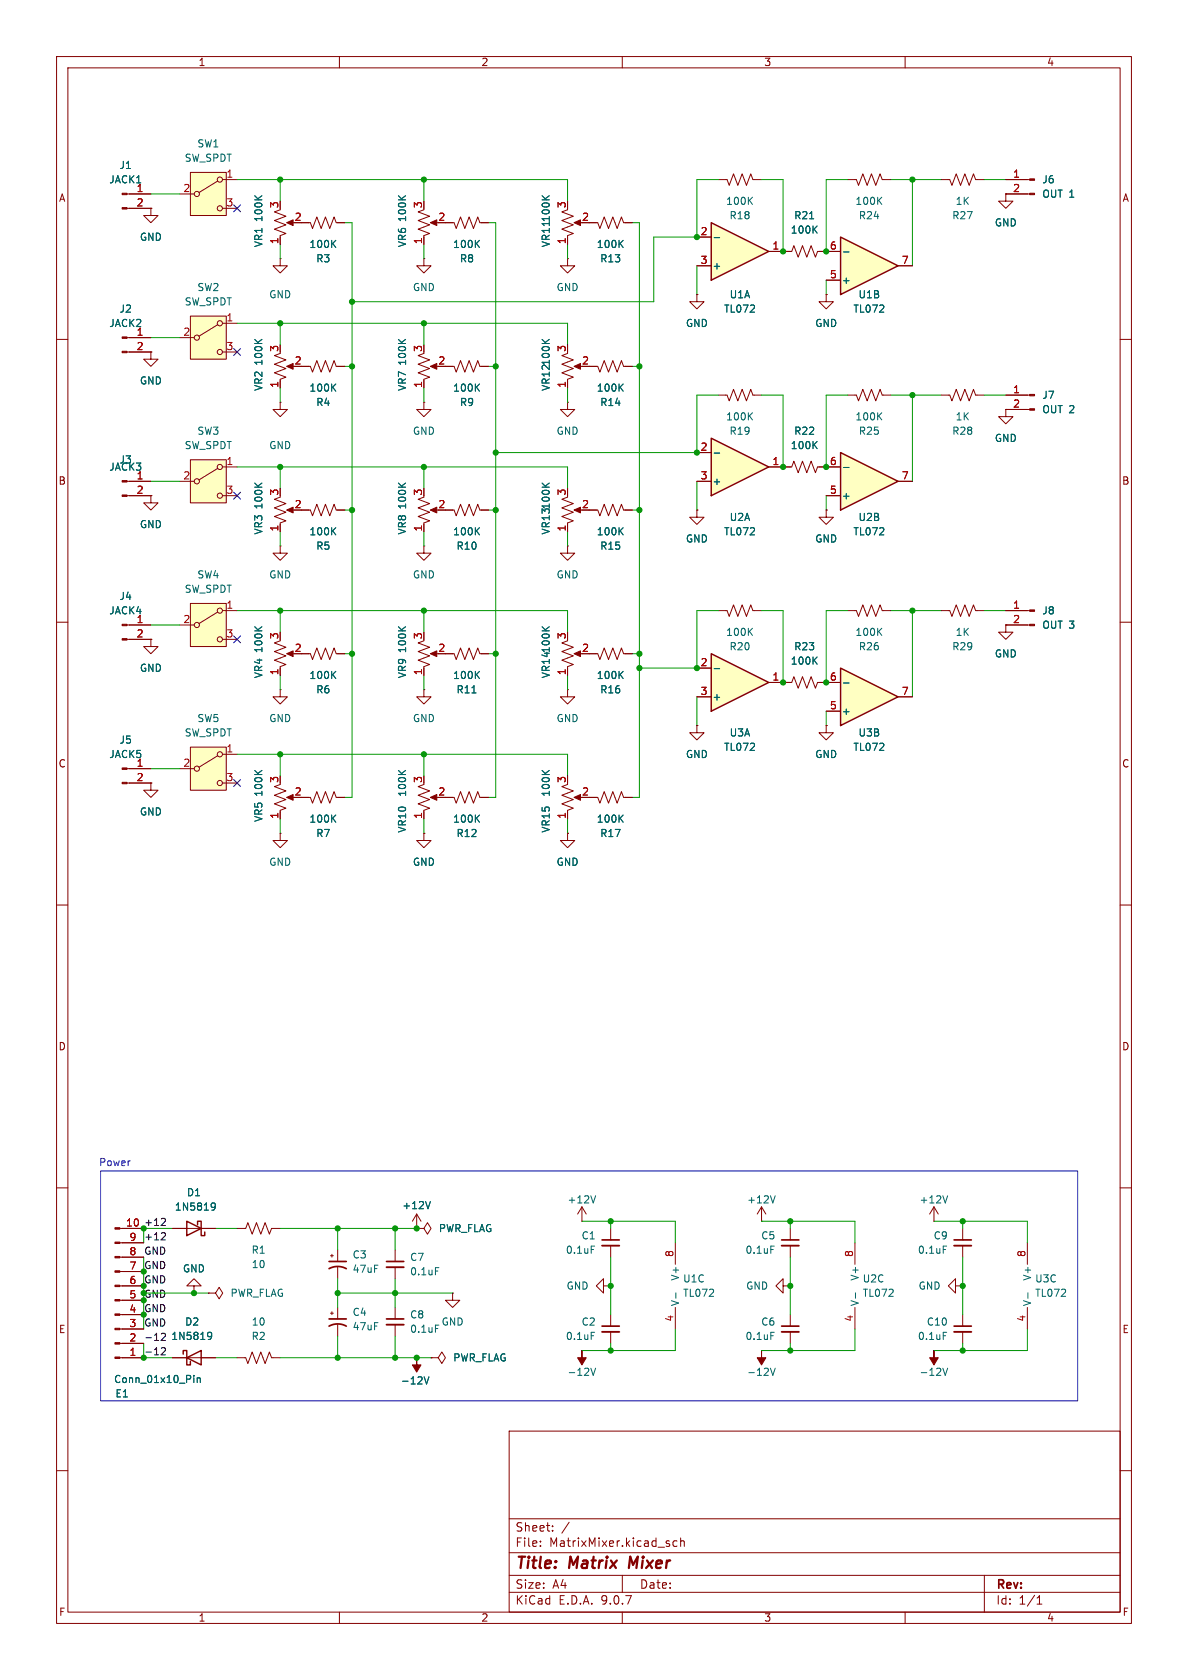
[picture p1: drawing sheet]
<svg xmlns="http://www.w3.org/2000/svg" width="210mm" height="297mm" viewBox="0 0 210 297" stroke-linecap="round" stroke-linejoin="round" font-family="sans-serif">
<g fill="none" stroke="#840000" stroke-width=".18">
<path d="M10 10h190v277h-190zM12 12h186v273h-186zM60 10v2M110 10v2M160 10v2M74.9 37.1l-1 .4 2 .7-2 .8 2 .8-2 .7 2 .8-1 .4v1.5M76.5 39.4h1M78.7 39.4h1.6l.3 1 .8-2 .8 2 .7-2 .8 2 .8-2 .3 1h1.6M100.3 37.1l-1 .4 2 .7-2 .8 2 .8-2 .7 2 .8-1 .4v1.5M101.9 39.4h1M104.1 39.4h1.6l.3 1 .8-2 .8 2 .7-2 .8 2 .8-2 .3 1h1.6M74.9 45.7v1.3h1.3l-1.3 1.3-1.2-1.3h1.2"/>
<path d="M74.9 45.7h.1M100.3 45.7v1.3h1.3l-1.3 1.3-1.2-1.3h1.2M100.3 45.7h.1M138.4 44.5h1.6l.3-1.1 .8 2.1 .8-2.1 .7 2.1 .8-2.1 .7 2.1 .4-1h1.5M10 60h2M100.3 62.5l-1 .4 2 .7-2 .8 2 .8-2 .7 2 .8-1 .4v1.5M100.3 71.1v1.3h1.3l-1.3 1.3-1.2-1.3h1.2M100.3 71.1h.1M101.9 64.8h1M104.1 64.8h1.6l.3 1 .8-2 .8 2 .7-2 .8 2 .8-2 .3 1h1.6M198 60h2M100.3 87.9l-1 .4 2 .7-2 .8 2 .8-2 .7 2 .8-1 .4v1.5"/>
<path d="M101.9 90.2h1M104.1 90.2h1.6l.3 1 .8-2 .8 2 .7-2 .8 2 .8-2 .3 1h1.6M10 110h2M100.3 113.3l-1 .4 2 .7-2 .8 2 .8-2 .7 2 .8-1 .4v1.5M101.9 115.6h1M198 110h2M22.5 135.9h4.2M22.5 138.4h4.2M26.7 138.4v1.3h1.2l-1.2 1.3-1.3-1.3h1.3M26.7 138.4h.1M49.5 138.7l-1 .4 2 .7-2 .8 2 .8-2 .7 2 .8-1 .4v1.5M100.3 121.9v1.3h1.3l-1.3 1.3-1.2-1.3h1.2"/>
<path d="M100.3 121.9h.1M10 160h2M49.5 147.3v1.3h1.3l-1.3 1.3-1.2-1.3h1.2M49.5 147.3h.1M51.1 141h1M53.3 141h1.6l.3 1 .8-2 .8 2 .7-2 .8 2 .8-2 .3 1h1.6M74.9 147.3v1.3h1.3l-1.3 1.3-1.2-1.3h1.2M74.9 147.3h.1M198 160h2M10 210h2M21.2 217.2h4.2M21.2 219.7h4.2"/>
<path d="M30.5 217.2h7.6M41.9 217.2h1.5l.4-1 .8 2 .7-2 .8 2 .8-2 .7 2 .4-1h1.5M73.7 217.2h1.2l.7 1 .6-1-.6-1-.7 1M73.7 217.2h.1M73.7 214.6l.7 1.3M73.7 214.6l-.8 1.3M73.7 214.6v2.6M102.9 215.9h.1M102.9 213.4l-.8 1.2M102.9 213.4l.7 1.2M102.9 213.4v2.5M107.9 217.2v2"/>
<path d="M134.6 215.9h.1M134.6 213.4l-.7 1.2M134.6 213.4l.8 1.2M134.6 213.4v2.5M165.1 215.9h.1M165.1 213.4l-.8 1.2M165.1 213.4l.8 1.2M165.1 213.4v2.5M181.6 219.7v3.8M198 210h2M21.2 237.5h4.2M21.2 234.9h4.2"/>
<path d="M21.2 232.4h4.2M21.2 229.9h4.2M21.2 227.3h4.2M21.2 224.8h4.2M21.2 222.2h4.2M34.3 227.3h-1.3l1.3-1.2 1.3 1.2h-1.3v1.3M34.3 228.6h.1M36.8 228.6h1.3l.6 1 .7-1-.7-1-.6 1M36.8 228.6h.1M58.4 222h.5M58.4 232.2h.5M58.7 221.7v.5"/>
<path d="M58.7 231.9v.5M59.7 221v2M59.7 224v2.1M59.7 231.1v2.1M59.7 234.2v2M69.8 221v2M69.8 224v2.1M69.8 231.1v2.1M69.8 234.2v2M80 228.6v1.3h1.3l-1.3 1.2-1.3-1.2h1.3M80 228.6h.1M102.9 238.8h.1"/>
<path d="M106.7 227.3v-1.2l-1.3 1.2 1.3 1.3v-1.3h1.2M107.9 227.3h.1M107.9 220.2v2M107.9 232.4v2M107.9 235.5v2M134.6 238.8h.1M165.1 238.8h.1M181.6 231.1v3.8M21.2 240h4.2M30.5 240h7.6M41.9 240h1.5l.4 1 .8-2 .7 2 .8-2 .8 2 .7-2 .4 1h1.5M73.7 240h.1"/>
<path d="M76.2 240h1.3l.6 1 .6-1-.6-1-.6 1M76.2 240h.1M90 253h108v32h-108zM10 260h2M90 278.5h108M90 274.5h108M90 268.5h108M95.5 273.2v.2M95.5 272.5v.1M97.7 270.5v.2M97.7 269.8v.1M100.6 269.1l-1.3 1.9"/>
<path d="M110 278.5v3M118.3 273v.3M119.7 272.5l-.4-.1-.3 .3v.4l.1 .2h.6M120.3 272.5l.2-.1 .4 .1 .1 .9M120.3 271.9v1.5M174 278.5v6.5M198 260h2M60 285v2M90 281.5h108M110 285v2M160 285v2M183.3 283.6h.9"/>
<path d="M183.3 282.5l.5-.4v1.5"/>
</g>
<path d="M111.4 275.2l-.2 2" fill="none" stroke="#840000" stroke-width=".4"/>
<g fill="none" stroke="#006464" stroke-width=".18">
<path d="M70.4 34.6l.8 .7M71.7 34.6l-.7 .5M95.8 34.6l.8 .7M97.1 34.6l-.7 .5M143.1 38.7h.7M144.4 39.9l-.7 .8M84.2 43l.6 .8M84.8 42.5l-.8 .7M109.6 43l.6 .8M110.2 42.5l-.8 .7M143.9 40.5l.5 .7M95.8 60l.8 .7"/>
<path d="M97.1 60l-.7 .5M109.6 68.4l.6 .8M110.2 67.9l-.8 .7M95.8 85.4l.8 .7M97.1 85.4l-.7 .5M109.6 93.8l.6 .8M110.2 93.3l-.8 .7M95.8 110.8l.8 .7M97.1 110.8l-.7 .5M45 136.2l.8 .7M46.3 136.2l-.7 .5M58.8 144.6l.6 .8"/>
<path d="M59.4 144.1l-.8 .7M37.4 212.7h.4l.2 .1a.84 .84 0 0 1-.3 1.1h-.3M38.1 213.2l-.3 .3-.4-.1M76.1 212.4l-.4 1.3M105.3 211.4l-.4 1.3M137 211.4l-.4 1.3M167.5 211.4l-.4 1.3M36.8 235.6l.4-.1 .2 .2a.84 .84 0 0 1-.3 1.1h-.3M37.4 236.1l-.2 .2h-.4M77 234.3h.6M77 224.1h.6M104.5 235.5h.6"/>
<path d="M104.5 220.3h.6M181.7 228.6v.9M34.3 243.1v.2M34.3 243.6v.8M34.9 243.6v.8M34.9 243.7l.1-.1h.3l.1 .8M75 243.4l.4 1.3 .4-1.3M104.4 241.9l.5 1.2 .4-1.2M136.2 241.9l.4 1.2 .4-1.2M166.7 241.9l.4 1.2 .4-1.2"/>
</g>
<g fill="#840000" stroke="#840000" stroke-width=".18">
<path d="M101.5 90.2l1.1-.5v1z"/>
<path d="M73.7 240v1.3h.7l-.7 1.3-.8-1.3h.8z"/>
<path d="M102.9 238.8v1.2h.7l-.7 1.3-.8-1.3h.8z"/>
<path d="M101.5 39.4l1.1-.5v1z"/>
<path d="M76.1 39.4l1.1-.5v1z"/>
<path d="M101.5 64.8l1.1-.5v1z"/>
<path d="M134.6 238.8v1.2h.8l-.8 1.3-.7-1.3h.7z"/>
<path d="M165.1 238.8v1.2h.8l-.8 1.3-.8-1.3h.8z"/>
<path d="M20.3 239.9h.9v.3h-.9z"/>
<path d="M20.3 237.4h.9v.2h-.9z"/>
<path d="M20.3 234.8h.9v.3h-.9z"/>
<path d="M20.3 232.3h.9v.2h-.9z"/>
<path d="M20.3 229.7h.9v.3h-.9z"/>
<path d="M20.3 227.2h.9v.3h-.9z"/>
<path d="M20.3 224.7h.9v.2h-.9z"/>
<path d="M20.3 222.1h.9v.3h-.9z"/>
<path d="M20.3 219.6h.9v.2h-.9z"/>
<path d="M20.3 217h.9v.3h-.9z"/>
<path d="M50.7 141l1.1-.5v1z"/>
<path d="M101.5 115.6l1.1-.5v1z"/>
<path d="M21.6 135.8h.9v.2h-.9z"/>
<path d="M21.6 138.3h.9v.3h-.9z"/>
</g>
<path d="M106.4 219.2h3.1M58.2 224.3a3.2 3.2 0 0 1 3 0M58.2 234.4a3.2 3.2 0 0 1 3 0M58.2 223h3M58.2 233.2h3M68.3 223h3.1M68.3 233.2h3.1M106.4 234.4h3.1" fill="none" stroke="#840000" stroke-width=".3"/>
<path d="M68.3 234.2h3.1M68.3 224h3.1M106.4 235.5h3.1M106.4 220.2h3.1" fill="none" stroke="#840000" stroke-width=".33"/>
<path d="M33 215.9l2.6 1.3-2.6 1.2zM34.9 216.5v-.6h.7v2.5h.6v-.6M32.4 239.4v-.6h.6v2.5h.7v-.6M33 240l2.6-1.2v2.5z" fill="none" stroke="#840000" stroke-width=".25"/>
<path d="M33.7 132.1h6.3v7.6h-6.3z" fill="#ffffc2"/>
<g fill="none" stroke="#840000" stroke-width=".18">
<path d="M104.1 115.6h1.6l.3 1 .8-2 .8 2 .7-2 .8 2 .8-2 .3 1h1.6M31.7 135.9h2.6M33.7 132.1h6.3v7.6h-6.3zM38.5 133.6l-3.3 2M39.4 133.4h2.5M39.4 138.4h2.5M74.9 138.7l-1 .4 2 .7-2 .8 2 .8-2 .7 2 .8-1 .4v1.5M100.3 138.7l-1 .4 2 .7-2 .8 2 .8-2 .7 2 .8-1 .4v1.5M138.4 120.7h1.6l.3-1.1 .8 2.1 .8-2.1 .7 2.1 .8-2.1 .7 2.1 .4-1h1.5M146 128.3v1.2h1.3l-1.3 1.3-1.2-1.3h1.2M146 128.3h.1M76.5 141h1"/>
<path d="M78.7 141h1.6l.3 1 .8-2 .8 2 .7-2 .8 2 .8-2 .3 1h1.6M100.3 147.3v1.3h1.3l-1.3 1.3-1.2-1.3h1.2M100.3 147.3h.1M101.9 141h1M104.1 141h1.6l.3 1 .8-2 .8 2 .7-2 .8 2 .8-2 .3 1h1.6M119.4 219.7v3.8M139.7 217.2v2M151.1 219.7v3.8M170.2 217.2v2M119.4 231.1v3.8M138.4 227.3v-1.2l-1.2 1.2 1.2 1.3v-1.3h1.3M139.7 227.3h.1"/>
<path d="M139.7 220.2v2M139.7 232.4v2M139.7 235.5v2M151.1 231.1v3.8M168.9 227.3v-1.2l-1.3 1.2 1.3 1.3v-1.3h1.3M170.2 227.3h.1M170.2 220.2v2M170.2 232.4v2M170.2 235.5v2"/>
<circle cx="34.8" cy="135.9" r=".46"/>
<circle cx="38.9" cy="133.4" r=".46"/>
<circle cx="38.9" cy="138.4" r=".46"/>
</g>
<g fill="none" stroke="#006464" stroke-width=".18">
<path d="M109.6 119.2l.6 .8M110.2 118.7l-.8 .7M143.9 116.7l.5 .7M144.4 116.1l-.7 .8M70.4 136.2l.8 .7M71.7 136.2l-.7 .5M95.8 136.2l.8 .7M97.1 136.2l-.7 .5M84.2 144.6l.6 .8M84.8 144.1l-.8 .7M109.6 144.6l.6 .8M110.2 144.1l-.8 .7"/>
<path d="M119.5 228.6v.9M136.3 220.3h.6M136.3 235.5h.6M151.2 228.6v.9M166.7 220.3h.6M166.7 235.5h.6"/>
</g>
<g fill="#840000" stroke="#840000" stroke-width=".18">
<path d="M76.1 141l1.1-.5v1z"/>
<path d="M101.5 141l1.1-.5v1z"/>
</g>
<path d="M138.2 219.2h3M168.7 219.2h3M138.2 234.4h3M168.7 234.4h3" fill="none" stroke="#840000" stroke-width=".3"/>
<path d="M138.2 220.2h3M138.2 235.5h3M168.7 220.2h3M168.7 235.5h3" fill="none" stroke="#840000" stroke-width=".33"/>
<path d="M125.7 115.6l10.2 5.1-10.2 5z" fill="#ffffc2"/>
<path d="M125.7 115.6l10.2 5.1-10.2 5z" fill="none" stroke="#840000" stroke-width=".25"/>
<path d="M123.2 118.1h2.5M123.2 128.3v1.2h1.3l-1.3 1.3-1.3-1.3h1.3M123.2 128.3h.1M123.2 123.2h2.5M135.9 120.7h2.5" fill="none" stroke="#840000" stroke-width=".18"/>
<path d="M126.3 118.2h.9" fill="none" stroke="#006464" stroke-width=".18"/>
<path d="M148.6 118.1l10.1 5.1-10.1 5.1z" fill="#ffffc2"/>
<path d="M148.6 118.1l10.1 5.1-10.1 5.1z" fill="none" stroke="#840000" stroke-width=".25"/>
<path d="M127 31.8h1.5l.4 1 .8-2.1 .7 2.1 .8-2.1 .8 2.1 .7-2.1 .4 1.1h1.5M78.7 115.6h1.6l.3 1 .8-2 .8 2 .7-2 .8 2 .8-2 .3 1h1.6M146 125.7h2.6M146 120.7h2.6M158.7 123.2h2.6" fill="none" stroke="#840000" stroke-width=".18"/>
<path d="M132.5 35.4l.5 .7M133 34.9l-.7 .7M84.2 119.2l.6 .8M84.8 118.7l-.8 .7M83.4 122.5h.8M149.1 120.7h1" fill="none" stroke="#006464" stroke-width=".18"/>
<path d="M125.7 39.4l10.2 5.1-10.2 5z" fill="#ffffc2"/>
<path d="M125.7 39.4l10.2 5.1-10.2 5z" fill="none" stroke="#840000" stroke-width=".25"/>
<path d="M149.9 31.8h1.5l.4 1 .7-2.1 .8 2.1 .8-2.1 .7 2.1 .8-2.1 .4 1.1h1.5M123.2 52.1v1.2h1.3l-1.3 1.3-1.3-1.3h1.3M123.2 52.1h.1M123.2 47h2.5M123.2 41.9h2.5M135.9 44.5h2.5" fill="none" stroke="#840000" stroke-width=".18"/>
<path d="M155.3 35.4l.6 .7M155.9 34.9l-.7 .7M126.3 42h.9" fill="none" stroke="#006464" stroke-width=".18"/>
<path d="M148.6 41.9l10.1 5.1-10.1 5.1z" fill="#ffffc2"/>
<path d="M148.6 41.9l10.1 5.1-10.1 5.1z" fill="none" stroke="#840000" stroke-width=".25"/>
<path d="M166.4 31.8h1.5l.4 1 .7-2.1 .8 2.1 .8-2.1 .7 2.1 .8-2.1 .4 1.1h1.5M177.8 34.3v1.3h-1.3l1.3 1.2 1.3-1.2h-1.3M177.8 34.3h.1M177.8 31.8h4.2M177.8 34.3h4.2M146 52.1v1.2h1.3l-1.3 1.3-1.2-1.3h1.2M146 52.1h.1M146 49.5h2.6M146 44.5h2.6M158.7 47h2.6" fill="none" stroke="#840000" stroke-width=".18"/>
<path d="M149.1 44.5h1" fill="none" stroke="#006464" stroke-width=".18"/>
<g fill="#840000" stroke="#840000" stroke-width=".18">
<path d="M182 31.6h.9v.3h-.9z"/>
<path d="M182 34.2h.9v.2h-.9z"/>
</g>
<path d="M33.7 81.3h6.3v7.6h-6.3z" fill="#ffffc2"/>
<g fill="none" stroke="#840000" stroke-width=".18">
<path d="M49.5 71.1v1.3h1.3l-1.3 1.3-1.2-1.3h1.2M49.5 71.1h.1M53.3 64.8h1.6l.3 1 .8-2 .8 2 .7-2 .8 2 .8-2 .3 1h1.6M22.5 85.1h4.2M22.5 87.6h4.2M26.7 87.6v1.3h1.2l-1.2 1.3-1.3-1.3h1.3M26.7 87.6h.1M31.7 85.1h2.6M33.7 81.3h6.3v7.6h-6.3zM38.5 82.8l-3.3 2M39.4 82.6h2.5M39.4 87.6h2.5"/>
<path d="M49.5 87.9l-1 .4 2 .7-2 .8 2 .8-2 .7 2 .8-1 .4v1.5M49.5 96.5v1.3h1.3l-1.3 1.3-1.2-1.3h1.2M49.5 96.5h.1M51.1 90.2h1M53.3 90.2h1.6l.3 1 .8-2 .8 2 .7-2 .8 2 .8-2 .3 1h1.6M49.5 113.3l-1 .4 2 .7-2 .8 2 .8-2 .7 2 .8-1 .4v1.5M51.1 115.6h1M53.3 115.6h1.6l.3 1 .8-2 .8 2 .7-2 .8 2 .8-2 .3 1h1.6M74.9 113.3l-1 .4 2 .7-2 .8 2 .8-2 .7 2 .8-1 .4v1.5M76.5 115.6h1M49.5 121.9v1.3h1.3l-1.3 1.3-1.2-1.3h1.2M49.5 121.9h.1"/>
<path d="M74.9 121.9v1.3h1.3l-1.3 1.3-1.2-1.3h1.2M74.9 121.9h.1"/>
<circle cx="34.8" cy="85.1" r=".46"/>
<circle cx="38.9" cy="82.6" r=".46"/>
<circle cx="38.9" cy="87.6" r=".46"/>
</g>
<g fill="#840000" stroke="#840000" stroke-width=".18">
<path d="M21.6 85h.9v.2h-.9z"/>
<path d="M21.6 87.5h.9v.3h-.9z"/>
<path d="M50.7 115.6l1.1-.5v1z"/>
<path d="M76.1 115.6l1.1-.5v1z"/>
<path d="M50.7 90.2l1.1-.5v1z"/>
</g>
<path d="M58.8 68.4l.6 .8M59.4 67.9l-.8 .7M45 85.4l.8 .7M46.3 85.4l-.7 .5M58.8 93.8l.6 .8M59.4 93.3l-.8 .7M45 110.8l.8 .7M46.3 110.8l-.7 .5M58.8 119.2l.6 .8M59.4 118.7l-.8 .7M70.4 110.8l.8 .7M71.7 110.8l-.7 .5" fill="none" stroke="#006464" stroke-width=".18"/>
<path d="M33.7 106.7h6.3v7.6h-6.3z" fill="#ffffc2"/>
<g fill="none" stroke="#840000" stroke-width=".18">
<path d="M49.5 37.1l-1 .4 2 .7-2 .8 2 .8-2 .7 2 .8-1 .4v1.5M51.1 39.4h1M53.3 39.4h1.6l.3 1 .8-2 .8 2 .7-2 .8 2 .8-2 .3 1h1.6M22.5 110.5h4.2M22.5 113h4.2M26.7 113v1.3h1.2l-1.2 1.3-1.3-1.3h1.3M26.7 113h.1M31.7 110.5h2.6M33.7 106.7h6.3v7.6h-6.3zM38.5 108.2l-3.3 2M39.4 108h2.5M39.4 113h2.5"/>
<circle cx="34.8" cy="110.5" r=".46"/>
<circle cx="38.9" cy="108" r=".46"/>
<circle cx="38.9" cy="113" r=".46"/>
</g>
<g fill="#840000" stroke="#840000" stroke-width=".18">
<path d="M21.6 110.4h.9v.2h-.9z"/>
<path d="M21.6 112.9h.9v.3h-.9z"/>
<path d="M50.7 39.4l1.1-.5v1z"/>
</g>
<path d="M45 34.6l.8 .7M46.3 34.6l-.7 .5M58.8 43l.6 .8M59.4 42.5l-.8 .7" fill="none" stroke="#006464" stroke-width=".18"/>
<path d="M125.7 77.5l10.2 5.1-10.2 5z" fill="#ffffc2"/>
<path d="M125.7 77.5l10.2 5.1-10.2 5z" fill="none" stroke="#840000" stroke-width=".25"/>
<path d="M22.5 34.3h4.2M22.5 36.8h4.2M26.7 36.8v1.3h1.2l-1.2 1.3-1.3-1.3h1.3M26.7 36.8h.1M123.2 85.1h2.5M123.2 80h2.5M135.9 82.6h2.5" fill="none" stroke="#840000" stroke-width=".18"/>
<path d="M126.3 80.1h.9" fill="none" stroke="#006464" stroke-width=".18"/>
<g fill="#840000" stroke="#840000" stroke-width=".18">
<path d="M21.6 34.2h.9v.2h-.9z"/>
<path d="M21.6 36.7h.9v.3h-.9z"/>
</g>
<path d="M33.7 30.5h6.3v7.6h-6.3z" fill="#ffffc2"/>
<g fill="none" stroke="#840000" stroke-width=".18">
<path d="M31.7 34.3h2.6M33.7 30.5h6.3v7.6h-6.3zM38.5 32l-3.3 2M39.4 31.8h2.5M39.4 36.8h2.5"/>
<circle cx="34.8" cy="34.3" r=".46"/>
<circle cx="38.9" cy="36.8" r=".46"/>
<circle cx="38.9" cy="31.8" r=".46"/>
</g>
<path d="M33.7 55.9h6.3v7.6h-6.3z" fill="#ffffc2"/>
<g fill="none" stroke="#840000" stroke-width=".18">
<path d="M22.5 59.7h4.2M31.7 59.7h2.6M33.7 55.9h6.3v7.6h-6.3zM38.5 57.4l-3.3 2M39.4 57.2h2.5M49.5 45.7v1.3h1.3l-1.3 1.3-1.2-1.3h1.2M49.5 45.7h.1M22.5 62.2h4.2M26.7 62.2v1.3h1.2l-1.2 1.3-1.3-1.3h1.3M26.7 62.2h.1M39.4 62.2h2.5M49.5 62.5l-1 .4 2 .7-2 .8 2 .8-2 .7 2 .8-1 .4v1.5"/>
<path d="M51.1 64.8h1M127 69.9h1.5l.4 1 .8-2.1 .7 2.1 .8-2.1 .8 2.1 .7-2.1 .4 1.1h1.5M149.9 69.9h1.5l.4 1 .7-2.1 .8 2.1 .8-2.1 .7 2.1 .8-2.1 .4 1.1h1.5M166.4 69.9h1.5l.4 1 .7-2.1 .8 2.1 .8-2.1 .7 2.1 .8-2.1 .4 1.1h1.5M177.8 72.4v1.3h-1.3l1.3 1.2 1.3-1.2h-1.3M177.8 72.4h.1M177.8 69.9h4.2M177.8 72.4h4.2M123.2 90.2v1.2h1.3l-1.3 1.3-1.3-1.3h1.3M123.2 90.2h.1M138.4 82.6h1.6l.3-1.1 .8 2.1 .8-2.1 .7 2.1 .8-2.1 .7 2.1 .4-1h1.5M146 90.2v1.2h1.3l-1.3 1.3-1.2-1.3h1.2"/>
<path d="M146 90.2h.1M127 108h1.5l.4 1 .8-2.1 .7 2.1 .8-2.1 .8 2.1 .7-2.1 .4 1.1h1.5M149.9 108h1.5l.4 1 .7-2.1 .8 2.1 .8-2.1 .7 2.1 .8-2.1 .4 1.1h1.5M166.4 108h1.5l.4 1 .7-2.1 .8 2.1 .8-2.1 .7 2.1 .8-2.1 .4 1.1h1.5M177.8 110.5v1.3h-1.3l1.3 1.2 1.3-1.2h-1.3M177.8 110.5h.1M177.8 108h4.2M177.8 110.5h4.2"/>
<circle cx="34.8" cy="59.7" r=".46"/>
<circle cx="38.9" cy="57.2" r=".46"/>
<circle cx="38.9" cy="62.2" r=".46"/>
</g>
<g fill="#840000" stroke="#840000" stroke-width=".18">
<path d="M50.7 64.8l1.1-.5v1z"/>
<path d="M21.6 59.6h.9v.2h-.9z"/>
<path d="M21.6 62.1h.9v.3h-.9z"/>
<path d="M182 107.8h.9v.3h-.9z"/>
<path d="M182 110.4h.9v.2h-.9z"/>
<path d="M182 69.7h.9v.3h-.9z"/>
<path d="M182 72.3h.9v.2h-.9z"/>
</g>
<path d="M45 60l.8 .7M46.3 60l-.7 .5M132.5 73.5l.5 .7M133 73l-.7 .7M143.9 78.6l.5 .7M144.4 78l-.7 .8M155.3 73.5l.6 .7M155.9 73l-.7 .7M132.5 111.6l.5 .7M133 111.1l-.7 .7M155.3 111.6l.6 .7M155.9 111.1l-.7 .7" fill="none" stroke="#006464" stroke-width=".18"/>
<path d="M148.6 80l10.1 5.1-10.1 5.1z" fill="#ffffc2"/>
<path d="M148.6 80l10.1 5.1-10.1 5.1z" fill="none" stroke="#840000" stroke-width=".25"/>
<g fill="none" stroke="#840000" stroke-width=".18">
<path d="M22.9 34.3h3.8M22.9 36.8h3.8M26.7 36.8h.1M53.3 39.4h1.3M59.7 39.4h1.3M78.7 39.4h1.3M85.1 39.4h1.3M104.1 39.4h1.3M110.5 39.4h1.3M177.8 34.3h.1M177.8 31.8h3.8M177.8 34.3h3.8"/>
<path d="M22.9 59.7h3.8M49.5 41.9v1.3M74.9 41.9v1.3M100.3 41.9v1.3M123.2 52.1h.1M123.2 47h2.5M123.2 41.9h2.5M135.9 44.5h3.8M144.8 44.5h3.8M146 52.1h.1M146 49.5h2.6M158.7 47h2.6"/>
<path d="M22.9 62.2h3.8M26.7 62.2h.1M49.5 67.3v1.3M53.3 64.8h1.3M59.7 64.8h1.3M74.9 62.5l-1 .4 2 .7-2 .8 2 .8-2 .7 2 .8-1 .4v1.5M74.9 71.1v1.3h1.3l-1.3 1.3-1.2-1.3h1.2M74.9 71.1h.1M76.5 64.8h1M78.7 64.8h1.6l.3 1 .8-2 .8 2 .7-2 .8 2 .8-2 .3 1h1.6M100.3 67.3v1.3M104.1 64.8h1.3"/>
<path d="M110.5 64.8h1.3M177.8 72.4h.1M177.8 69.9h3.8M177.8 72.4h3.8M22.9 87.6h3.8M22.9 85.1h3.8M26.7 87.6h.1M49.5 92.7v1.3M53.3 90.2h1.3M59.7 90.2h1.3M74.9 96.5v1.3h1.3l-1.3 1.3-1.2-1.3h1.2M74.9 96.5h.1"/>
<path d="M74.9 87.9l-1 .4 2 .7-2 .8 2 .8-2 .7 2 .8-1 .4v1.5M76.5 90.2h1M78.7 90.2h1.6l.3 1 .8-2 .8 2 .7-2 .8 2 .8-2 .3 1h1.6M100.3 96.5v1.3h1.3l-1.3 1.3-1.2-1.3h1.2M100.3 96.5h.1M100.3 92.7v1.3M104.1 90.2h1.3M110.5 90.2h1.3M123.2 90.2h.1M123.2 85.1h2.5M123.2 80h2.5M135.9 82.6h3.8"/>
<path d="M144.8 82.6h3.8M146 90.2h.1M146 87.6h2.6M158.7 85.1h2.6M22.9 110.5h3.8M22.9 113h3.8M26.7 113h.1M49.5 118.1v1.3M53.3 115.6h1.3M59.7 115.6h1.3M74.9 118.1v1.3M78.7 115.6h1.3"/>
<path d="M85.1 115.6h1.3M100.3 118.1v1.3M104.1 115.6h1.3M110.5 115.6h1.3M123.2 118.1h2.5M177.8 110.5h.1M177.8 110.5h3.8M177.8 108h3.8M22.9 135.9h3.8M22.9 138.4h3.8M26.7 138.4h.1M123.2 128.3h.1"/>
<path d="M123.2 123.2h2.5M135.9 120.7h3.8M144.8 120.7h3.8M146 128.3h.1M146 125.7h2.6M158.7 123.2h2.6M49.5 143.5v1.3M53.3 141h1.3M59.7 141h1.3M74.9 147.3h.1M74.9 143.5v1.3M78.7 141h1.3"/>
<path d="M85.1 141h1.3M100.3 147.3h.1M100.3 143.5v1.3M104.1 141h1.3M110.5 141h1.3M21.6 219.7h3.8M21.6 217.2h3.8M30.5 217.2h2.5M35.6 217.2h2.5M73.7 217.2h.1M21.6 237.5h3.8M21.6 234.9h3.8"/>
<path d="M21.6 232.4h3.8M21.6 229.9h3.8M21.6 227.3h3.8M21.6 224.8h3.8M21.6 222.2h3.8M34.3 228.6h.1M21.6 240h3.8M30.5 240h2.5M35.6 240h2.5M73.7 240h.1M76.2 240h.1"/>
</g>
<g fill="none" stroke="#006464" stroke-width=".18">
<path d="M45 34.6l.8 .7M46.3 34.6l-.7 .5M70.4 34.6l.8 .7M71.7 34.6l-.7 .5M95.8 34.6l.8 .7M97.1 34.6l-.7 .5M143.1 38.7h.7M144.4 39.9l-.7 .8M58.8 43l.6 .8M59.4 42.5l-.8 .7M84.2 43l.6 .8M84.8 42.5l-.8 .7"/>
<path d="M109.6 43l.6 .8M110.2 42.5l-.8 .7M126.3 42h.9M143.9 40.5l.5 .7M149.1 44.5h1M45 60l.8 .7M46.3 60l-.7 .5M58.8 68.4l.6 .8M59.4 67.9l-.8 .7M70.4 60l.8 .7M71.7 60l-.7 .5M84.2 68.4l.6 .8"/>
<path d="M84.8 67.9l-.8 .7M95.8 60l.8 .7M97.1 60l-.7 .5M109.6 68.4l.6 .8M110.2 67.9l-.8 .7M143.9 78.6l.5 .7M144.4 78l-.7 .8M45 85.4l.8 .7M46.3 85.4l-.7 .5M58.8 93.8l.6 .8M59.4 93.3l-.8 .7M70.4 85.4l.8 .7"/>
<path d="M71.7 85.4l-.7 .5M84.2 93.8l.6 .8M84.8 93.3l-.8 .7M95.8 85.4l.8 .7M97.1 85.4l-.7 .5M109.6 93.8l.6 .8M110.2 93.3l-.8 .7M126.3 80.1h.9M149.1 82.6h1M45 110.8l.8 .7M46.3 110.8l-.7 .5M58.8 119.2l.6 .8"/>
<path d="M59.4 118.7l-.8 .7M70.4 110.8l.8 .7M71.7 110.8l-.7 .5M84.2 119.2l.6 .8M84.8 118.7l-.8 .7M95.8 110.8l.8 .7M97.1 110.8l-.7 .5M109.6 119.2l.6 .8M110.2 118.7l-.8 .7M126.3 118.2h.9M143.9 116.7l.5 .7M144.4 116.1l-.7 .8"/>
<path d="M45 136.2l.8 .7M46.3 136.2l-.7 .5M70.4 136.2l.8 .7M71.7 136.2l-.7 .5M83.4 122.5h.8M95.8 136.2l.8 .7M97.1 136.2l-.7 .5M149.1 120.7h1M58.8 144.6l.6 .8M59.4 144.1l-.8 .7M84.2 144.6l.6 .8M84.8 144.1l-.8 .7"/>
<path d="M109.6 144.6l.6 .8M110.2 144.1l-.8 .7M37.4 212.7h.4l.2 .1a.84 .84 0 0 1-.3 1.1h-.3M38.1 213.2l-.3 .3-.4-.1M76.1 212.4l-.4 1.3M36.8 235.6l.4-.1 .2 .2a.84 .84 0 0 1-.3 1.1h-.3M37.4 236.1l-.2 .2h-.4M34.3 243.1v.2M34.3 243.6v.8M34.9 243.6v.8M34.9 243.7l.1-.1h.3l.1 .8M75 243.4l.4 1.3 .4-1.3"/>
</g>
<g fill="#840000" stroke="#840000" stroke-width=".18">
<path d="M76.1 64.8l1.1-.5v1z"/>
<path d="M76.1 90.2l1.1-.5v1z"/>
</g>
<path d="M28.7 215.4h.4l.1 .4-.7 .9h.7M28.7 217.9l.4 .1 .1 .3-.7 .9h.7M28.5 238.4l.5-.2 .2 .4-.7 .9h.7M28.5 235.8l.5-.1 .2 .4-.7 .9h.7" fill="none" stroke="#0f0f0f" stroke-width=".18"/>
<g fill="none" stroke="#009600" stroke-width=".18">
<path d="M26.7 34.3h5M41.9 31.8h58.4v3.8M49.5 31.8v3.8M61 39.4h1.2v101.6h-1.2M74.9 31.8v3.8M86.4 39.4h1.2v101.6h-1.2M111.8 39.4h1.2v101.6h-1.2M127 31.8h-3.8v10.1h-7.6v11.4h-53.4M134.6 31.8h3.8v12.7M149.9 31.8h-3.9v12.7M157.5 31.8h8.9M161.3 31.8v15.2"/>
<path d="M174 31.8h3.8M26.7 59.7h5M41.9 57.2h58.4v3.8M49.5 43.2v2.5M49.5 57.2v3.8M74.9 43.2v2.5M74.9 57.2v3.8M100.3 43.2v2.5M123.2 47v5.1M146 49.5v2.6M49.5 68.6v2.5M61 64.8h1.2"/>
<path d="M74.9 68.6v2.5M86.4 64.8h1.2M100.3 68.6v2.5M111.8 64.8h1.2M127 69.9h-3.8v10.1h-35.6M134.6 69.9h3.8v12.7M149.9 69.9h-3.9v12.7M157.5 69.9h8.9M161.3 69.9v15.2M174 69.9h3.8M26.7 85.1h5M41.9 82.6h58.4v3.8"/>
<path d="M49.5 82.6v3.8M49.5 94v2.5M61 90.2h1.2M74.9 82.6v3.8M74.9 94v2.5M86.4 90.2h1.2M100.3 94v2.5M111.8 90.2h1.2M123.2 85.1v5.1M146 87.6v2.6M26.7 110.5h5M41.9 108h58.4v3.8"/>
<path d="M49.5 108v3.8M49.5 119.4v2.5M61 115.6h1.2M74.9 108v3.8M74.9 119.4v2.5M86.4 115.6h1.2M100.3 119.4v2.5M111.8 115.6h1.2M127 108h-3.8v10.1h-10.2M134.6 108h3.8v12.7M149.9 108h-3.9v12.7M157.5 108h8.9"/>
<path d="M161.3 108v15.2M174 108h3.8M26.7 135.9h5M41.9 133.4h58.4v3.8M49.5 133.4v3.8M74.9 133.4v3.8M123.2 123.2v5.1M146 125.7v2.6M49.5 144.8v2.5M74.9 144.8v2.5M100.3 144.8v2.5M30.5 217.2h-5.1v2.5"/>
<path d="M38.1 217.2h3.8M49.5 217.2h24.2M59.7 217.2v3.8M69.8 217.2v3.8M102.9 215.9h16.5v3.8M107.9 215.9v1.3M134.6 215.9h16.5v3.8M139.7 215.9v1.3M165.1 215.9h16.5v3.8M170.2 215.9v1.3M25.4 237.5v2.5h5.1M25.4 222.2v6.4h11.4"/>
<path d="M25.4 229.9v5M59.7 228.6h20.3M59.7 226.1v5M59.7 236.2v3.8M69.8 226.1v5M69.8 236.2v3.8M107.9 222.2v10.2M107.9 237.5v1.3M119.4 234.9v3.9h-16.5M139.7 222.2v10.2M139.7 237.5v1.3M151.1 234.9v3.9h-16.5"/>
<path d="M170.2 222.2v10.2M170.2 237.5v1.3M181.6 234.9v3.9h-16.5M38.1 240h3.8M49.5 240h26.7"/>
</g>
<path d="M41.3 36.2l1.2 1.2M42.5 36.2l-1.2 1.2M41.3 61.6l1.2 1.2M42.5 61.6l-1.2 1.2M41.3 87l1.2 1.2M42.5 87l-1.2 1.2M41.3 112.4l1.2 1.2M42.5 112.4l-1.2 1.2M41.3 137.8l1.2 1.2M42.5 137.8l-1.2 1.2" fill="none" stroke="#000084" stroke-width=".18"/>
<path d="M17.8 207h172.7v40.6h-172.7z" fill="none" stroke="#0000c2" stroke-width=".18"/>
<g fill="#009600" stroke="#009600" stroke-width=".18">
<circle cx="25.4" cy="229.9" r=".46"/>
<circle cx="25.4" cy="217.2" r=".46"/>
<circle cx="25.4" cy="232.4" r=".46"/>
<circle cx="25.4" cy="224.8" r=".46"/>
<circle cx="25.4" cy="227.3" r=".46"/>
<circle cx="25.4" cy="240" r=".46"/>
<circle cx="34.3" cy="228.6" r=".46"/>
<circle cx="62.2" cy="115.6" r=".46"/>
<circle cx="49.5" cy="108" r=".46"/>
<circle cx="74.9" cy="108" r=".46"/>
<circle cx="49.5" cy="133.4" r=".46"/>
<circle cx="74.9" cy="133.4" r=".46"/>
<circle cx="107.9" cy="215.9" r=".46"/>
<circle cx="73.7" cy="240" r=".46"/>
<circle cx="73.7" cy="217.2" r=".46"/>
<circle cx="69.8" cy="217.2" r=".46"/>
<circle cx="69.8" cy="228.6" r=".46"/>
<circle cx="59.7" cy="217.2" r=".46"/>
<circle cx="107.9" cy="227.3" r=".46"/>
<circle cx="107.9" cy="238.8" r=".46"/>
<circle cx="59.7" cy="228.6" r=".46"/>
<circle cx="59.7" cy="240" r=".46"/>
<circle cx="69.8" cy="240" r=".46"/>
<circle cx="170.2" cy="238.8" r=".46"/>
<circle cx="170.2" cy="215.9" r=".46"/>
<circle cx="170.2" cy="227.3" r=".46"/>
<circle cx="139.7" cy="227.3" r=".46"/>
<circle cx="139.7" cy="238.8" r=".46"/>
<circle cx="139.7" cy="215.9" r=".46"/>
<circle cx="123.2" cy="80" r=".46"/>
<circle cx="113" cy="118.1" r=".46"/>
<circle cx="123.2" cy="118.1" r=".46"/>
<circle cx="146" cy="120.7" r=".46"/>
<circle cx="161.3" cy="108" r=".46"/>
<circle cx="138.4" cy="120.7" r=".46"/>
<circle cx="87.6" cy="115.6" r=".46"/>
<circle cx="113" cy="115.6" r=".46"/>
<circle cx="146" cy="44.5" r=".46"/>
<circle cx="123.2" cy="41.9" r=".46"/>
<circle cx="138.4" cy="44.5" r=".46"/>
<circle cx="161.3" cy="31.8" r=".46"/>
<circle cx="74.9" cy="82.6" r=".46"/>
<circle cx="87.6" cy="80" r=".46"/>
<circle cx="62.2" cy="90.2" r=".46"/>
<circle cx="62.2" cy="64.8" r=".46"/>
<circle cx="49.5" cy="82.6" r=".46"/>
<circle cx="49.5" cy="57.2" r=".46"/>
<circle cx="62.2" cy="53.3" r=".46"/>
<circle cx="49.5" cy="31.8" r=".46"/>
<circle cx="74.9" cy="31.8" r=".46"/>
<circle cx="161.3" cy="69.9" r=".46"/>
<circle cx="113" cy="64.8" r=".46"/>
<circle cx="138.4" cy="82.6" r=".46"/>
<circle cx="146" cy="82.6" r=".46"/>
<circle cx="74.9" cy="57.2" r=".46"/>
<circle cx="87.6" cy="64.8" r=".46"/>
<circle cx="113" cy="90.2" r=".46"/>
<circle cx="87.6" cy="90.2" r=".46"/>
</g>
<g font-size="2.8" fill="#840000">
<text x="91" y="277.9">Title:</text>
<text x="100.7" y="277.9">Matrix</text>
<text x="112" y="277.9">Mixer</text>
</g>
<g font-size="2.1" fill="#840000">
<text x="91" y="273.7">File:</text>
<text x="91" y="271">Sheet:</text>
<text x="97.1" y="273.7">MatrixMixer.kicad_sch</text>
<text x="91" y="281.1">Size:</text>
<text x="97.7" y="281.1">A4</text>
<text x="113" y="281.1">Date:</text>
<text x="176" y="281.3">Rev:</text>
<text x="91" y="283.9">KiCad</text>
<text x="98.7" y="283.9">E.D.A.</text>
<text x="106.3" y="283.9">9.0.7</text>
<text x="176" y="283.9">Id:</text>
<text x="180.1" y="283.9">1/1</text>
</g>
<g font-size="1.8" fill="#840000">
<text x="35" y="11.9">1</text>
<text x="85" y="11.9">2</text>
<text x="135" y="11.9">3</text>
<text x="185" y="11.9">4</text>
<text x="10.3" y="35.9">A</text>
<text x="198.4" y="35.9">A</text>
<text x="10.3" y="85.9">B</text>
<text x="198.3" y="85.9">B</text>
<text x="10.3" y="135.9">C</text>
<text x="198.3" y="135.9">C</text>
<text x="10.3" y="185.9">D</text>
<text x="198.3" y="185.9">D</text>
<text x="10.3" y="235.9">E</text>
<text x="198.3" y="235.9">E</text>
<text x="10.3" y="285.9">F</text>
<text x="35" y="286.9">1</text>
<text x="85" y="286.9">2</text>
<text x="135" y="286.9">3</text>
<text x="185" y="286.9">4</text>
<text x="198.4" y="285.9">F</text>
</g>
<g font-size="1.8" fill="#006464">
<text x="32.6" y="28.8">SW_SPDT</text>
<text x="34.8" y="26.3">SW1</text>
<text x="19.2" y="32.6">JACK1</text>
<text x="21" y="30.1">J1</text>
<text x="184.2" y="32.6">J6</text>
<text x="184.2" y="35.2">OUT 1</text>
<text x="46.6" y="39.4" transform="rotate(-90 46.6 39.4)">100K</text>
<text x="72" y="39.4" transform="rotate(-90 72 39.4)">100K</text>
<text x="128.3" y="36.4">100K</text>
<text x="128.9" y="39">R18</text>
<text x="139.7" y="41.5">100K</text>
<text x="140.3" y="39">R21</text>
<text x="151.1" y="36.4">100K</text>
<text x="151.7" y="39">R24</text>
<text x="168.2" y="39">R27</text>
<text x="168.8" y="36.4">1K</text>
<text x="175.8" y="40.2">GND</text>
<text x="24.6" y="42.8">GND</text>
<text x="46.6" y="43.8" transform="rotate(-90 46.6 43.8)">VR1</text>
<text x="54.6" y="44">100K</text>
<text x="55.8" y="46.6">R3</text>
<text x="72" y="43.8" transform="rotate(-90 72 43.8)">VR6</text>
<text x="80" y="44">100K</text>
<text x="81.2" y="46.6">R8</text>
<text x="97.4" y="43.8" transform="rotate(-90 97.4 43.8)">VR11100K</text>
<text x="105.4" y="44">100K</text>
<text x="106" y="46.6">R13</text>
<text x="125.9" y="47.9">+</text>
<text x="34.8" y="51.7">SW2</text>
<text x="47.5" y="52.9">GND</text>
<text x="72.9" y="51.7">GND</text>
<text x="98.3" y="51.7">GND</text>
<text x="128.9" y="52.9">U1A</text>
<text x="148.7" y="50.4">+</text>
<text x="151.7" y="52.9">U1B</text>
<text x="19.2" y="58">JACK2</text>
<text x="21" y="55.5">J2</text>
<text x="32.6" y="54.2">SW_SPDT</text>
<text x="121.2" y="58">GND</text>
<text x="127.9" y="55.5">TL072</text>
<text x="144" y="58">GND</text>
<text x="150.8" y="55.5">TL072</text>
<text x="46.6" y="64.8" transform="rotate(-90 46.6 64.8)">100K</text>
<text x="72" y="64.8" transform="rotate(-90 72 64.8)">100K</text>
<text x="24.6" y="68.2">GND</text>
<text x="46.6" y="69.2" transform="rotate(-90 46.6 69.2)">VR2</text>
<text x="54.6" y="69.4">100K</text>
<text x="55.8" y="72">R4</text>
<text x="72" y="69.2" transform="rotate(-90 72 69.2)">VR7</text>
<text x="80" y="69.4">100K</text>
<text x="81.2" y="72">R9</text>
<text x="97.4" y="69.2" transform="rotate(-90 97.4 69.2)">VR12100K</text>
<text x="105.4" y="69.4">100K</text>
<text x="106" y="72">R14</text>
<text x="184.2" y="70.7">J7</text>
<text x="34.8" y="77.1">SW3</text>
<text x="72.9" y="77.1">GND</text>
<text x="98.3" y="77.1">GND</text>
<text x="128.3" y="74.5">100K</text>
<text x="128.9" y="77.1">R19</text>
<text x="140.3" y="77.1">R22</text>
<text x="151.1" y="74.5">100K</text>
<text x="151.7" y="77.1">R25</text>
<text x="168.2" y="77.1">R28</text>
<text x="168.8" y="74.5">1K</text>
<text x="184.2" y="73.3">OUT 2</text>
<text x="19.2" y="83.4">JACK3</text>
<text x="21" y="82.1">J3</text>
<text x="32.6" y="79.6">SW_SPDT</text>
<text x="47.5" y="79.6">GND</text>
<text x="139.7" y="79.6">100K</text>
<text x="175.8" y="78.3">GND</text>
<text x="125.9" y="86">+</text>
<text x="148.7" y="88.5">+</text>
<text x="24.6" y="93.6">GND</text>
<text x="46.6" y="94.6" transform="rotate(-90 46.6 94.6)">VR3</text>
<text x="46.6" y="90.2" transform="rotate(-90 46.6 90.2)">100K</text>
<text x="54.6" y="94.8">100K</text>
<text x="72" y="94.6" transform="rotate(-90 72 94.6)">VR8</text>
<text x="72" y="90.2" transform="rotate(-90 72 90.2)">100K</text>
<text x="80" y="94.8">100K</text>
<text x="97.4" y="94.6" transform="rotate(-90 97.4 94.6)">VR13100K</text>
<text x="105.4" y="94.8">100K</text>
<text x="127.9" y="94.8">TL072</text>
<text x="128.9" y="92.3">U2A</text>
<text x="150.8" y="94.8">TL072</text>
<text x="151.7" y="92.3">U2B</text>
<text x="55.8" y="97.4">R5</text>
<text x="80.6" y="97.4">R10</text>
<text x="106" y="97.4">R15</text>
<text x="121.2" y="96.1">GND</text>
<text x="144" y="96.1">GND</text>
<text x="21" y="106.3">J4</text>
<text x="32.6" y="105">SW_SPDT</text>
<text x="34.8" y="102.5">SW4</text>
<text x="47.5" y="102.5">GND</text>
<text x="72.9" y="102.5">GND</text>
<text x="98.3" y="102.5">GND</text>
<text x="19.2" y="108.8">JACK4</text>
<text x="128.3" y="112.6">100K</text>
<text x="151.1" y="112.6">100K</text>
<text x="168.8" y="112.6">1K</text>
<text x="184.2" y="108.8">J8</text>
<text x="184.2" y="111.4">OUT 3</text>
<text x="24.6" y="119">GND</text>
<text x="46.6" y="115.6" transform="rotate(-90 46.6 115.6)">100K</text>
<text x="72" y="115.6" transform="rotate(-90 72 115.6)">100K</text>
<text x="128.9" y="115.2">R20</text>
<text x="139.7" y="117.7">100K</text>
<text x="140.3" y="115.2">R23</text>
<text x="151.7" y="115.2">R26</text>
<text x="168.2" y="115.2">R29</text>
<text x="175.8" y="116.4">GND</text>
<text x="46.6" y="120" transform="rotate(-90 46.6 120)">VR4</text>
<text x="54.6" y="120.2">100K</text>
<text x="55.8" y="122.8">R6</text>
<text x="72" y="120" transform="rotate(-90 72 120)">VR9</text>
<text x="80" y="120.2">100K</text>
<text x="80.6" y="122.8">R11</text>
<text x="97.4" y="120" transform="rotate(-90 97.4 120)">VR14100K</text>
<text x="105.4" y="120.2">100K</text>
<text x="106" y="122.8">R16</text>
<text x="125.9" y="124.1">+</text>
<text x="21" y="131.7">J5</text>
<text x="32.6" y="130.4">SW_SPDT</text>
<text x="34.8" y="127.9">SW5</text>
<text x="47.5" y="127.9">GND</text>
<text x="72.9" y="127.9">GND</text>
<text x="98.3" y="127.9">GND</text>
<text x="128.9" y="130.4">U3A</text>
<text x="148.7" y="126.6">+</text>
<text x="151.7" y="130.4">U3B</text>
<text x="19.2" y="134.2">JACK5</text>
<text x="121.2" y="134.2">GND</text>
<text x="127.9" y="132.9">TL072</text>
<text x="144" y="134.2">GND</text>
<text x="150.8" y="132.9">TL072</text>
<text x="46.6" y="141" transform="rotate(-90 46.6 141)">100K</text>
<text x="72" y="141" transform="rotate(-90 72 141)">100K</text>
<text x="97.4" y="141" transform="rotate(-90 97.4 141)">100K</text>
<text x="24.6" y="144.4">GND</text>
<text x="46.6" y="145.4" transform="rotate(-90 46.6 145.4)">VR5</text>
<text x="54.6" y="145.6">100K</text>
<text x="55.8" y="148.2">R7</text>
<text x="72" y="147.3" transform="rotate(-90 72 147.3)">VR10</text>
<text x="80" y="145.6">100K</text>
<text x="80.6" y="148.2">R12</text>
<text x="97.4" y="147.3" transform="rotate(-90 97.4 147.3)">VR15</text>
<text x="105.4" y="145.6">100K</text>
<text x="106" y="148.2">R17</text>
<text x="47.5" y="153.3">GND</text>
<text x="72.9" y="153.3">GND</text>
<text x="98.3" y="153.3">GND</text>
<text x="30.8" y="214.2">1N5819</text>
<text x="32.9" y="211.7">D1</text>
<text x="71" y="214">+12V</text>
<text x="100.2" y="213">+12V</text>
<text x="132" y="213">+12V</text>
<text x="162.5" y="213">+12V</text>
<text x="44.4" y="221.8">R1</text>
<text x="77.5" y="218">PWR_FLAG</text>
<text x="99.9" y="221.8">0.1uF</text>
<text x="102.7" y="219.3">C1</text>
<text x="131.7" y="221.8">0.1uF</text>
<text x="134.5" y="219.3">C5</text>
<text x="162.2" y="221.8">0.1uF</text>
<text x="164.9" y="219.3">C9</text>
<text x="32.2" y="225.1">GND</text>
<text x="44.4" y="224.4">10</text>
<text x="62.2" y="222.7">C3</text>
<text x="62.2" y="225.2">47uF</text>
<text x="72.4" y="223.1">C7</text>
<text x="72.4" y="225.7">0.1uF</text>
<text x="120.2" y="226.5" transform="rotate(-90 120.2 226.5)">V+</text>
<text x="120.7" y="226.9">U1C</text>
<text x="152" y="226.5" transform="rotate(-90 152 226.5)">V+</text>
<text x="152.4" y="226.9">U2C</text>
<text x="182.5" y="226.5" transform="rotate(-90 182.5 226.5)">V+</text>
<text x="182.9" y="226.9">U3C</text>
<text x="40.6" y="229.5">PWR_FLAG</text>
<text x="62.2" y="232.8">C4</text>
<text x="72.4" y="233.3">C8</text>
<text x="100.1" y="228.2">GND</text>
<text x="120.2" y="231" transform="rotate(-90 120.2 231)">V-</text>
<text x="120.7" y="229.5">TL072</text>
<text x="131.8" y="228.2">GND</text>
<text x="152" y="231" transform="rotate(-90 152 231)">V-</text>
<text x="152.4" y="229.5">TL072</text>
<text x="162.3" y="228.2">GND</text>
<text x="182.5" y="231" transform="rotate(-90 182.5 231)">V-</text>
<text x="182.9" y="229.5">TL072</text>
<text x="30.2" y="237.1">1N5819</text>
<text x="32.6" y="234.5">D2</text>
<text x="44.4" y="237.1">R2</text>
<text x="44.4" y="234.5">10</text>
<text x="62.2" y="235.4">47uF</text>
<text x="72.4" y="235.8">0.1uF</text>
<text x="78" y="234.5">GND</text>
<text x="99.9" y="237.1">0.1uF</text>
<text x="102.7" y="234.5">C2</text>
<text x="131.7" y="237.1">0.1uF</text>
<text x="134.5" y="234.5">C6</text>
<text x="162.2" y="237.1">0.1uF</text>
<text x="163.7" y="234.5">C10</text>
<text x="20.1" y="244.7">Conn_01x10_Pin</text>
<text x="70.8" y="245">-12V</text>
<text x="80" y="240.9">PWR_FLAG</text>
<text x="100.2" y="243.4">-12V</text>
<text x="132" y="243.4">-12V</text>
<text x="162.5" y="243.4">-12V</text>
<text x="20.3" y="247.2">E1</text>
</g>
<g font-size="1.8" fill="#a90000">
<text x="24.1" y="34">1</text>
<text x="32.3" y="34">2</text>
<text x="39.9" y="31.5">1</text>
<text x="179" y="31.5">1</text>
<text x="179" y="34">2</text>
<text x="24.1" y="36.6">2</text>
<text x="39.9" y="36.6">3</text>
<text x="49.3" y="36.9" transform="rotate(-90 49.3 36.9)">3</text>
<text x="52" y="39.1">2</text>
<text x="74.7" y="36.9" transform="rotate(-90 74.7 36.9)">3</text>
<text x="77.4" y="39.1">2</text>
<text x="100.1" y="36.9" transform="rotate(-90 100.1 36.9)">3</text>
<text x="102.8" y="39.1">2</text>
<text x="123.8" y="41.7">2</text>
<text x="49.3" y="43.3" transform="rotate(-90 49.3 43.3)">1</text>
<text x="74.7" y="43.3" transform="rotate(-90 74.7 43.3)">1</text>
<text x="100.1" y="43.3" transform="rotate(-90 100.1 43.3)">1</text>
<text x="123.8" y="46.7">3</text>
<text x="136.5" y="44.2">1</text>
<text x="146.6" y="44.2">6</text>
<text x="159.3" y="46.7">7</text>
<text x="146.6" y="49.3">5</text>
<text x="24.1" y="59.4">1</text>
<text x="32.3" y="59.4">2</text>
<text x="39.9" y="56.9">1</text>
<text x="24.1" y="62">2</text>
<text x="39.9" y="62">3</text>
<text x="49.3" y="62.3" transform="rotate(-90 49.3 62.3)">3</text>
<text x="52" y="64.5">2</text>
<text x="74.7" y="62.3" transform="rotate(-90 74.7 62.3)">3</text>
<text x="77.4" y="64.5">2</text>
<text x="100.1" y="62.3" transform="rotate(-90 100.1 62.3)">3</text>
<text x="102.8" y="64.5">2</text>
<text x="49.3" y="68.7" transform="rotate(-90 49.3 68.7)">1</text>
<text x="74.7" y="68.7" transform="rotate(-90 74.7 68.7)">1</text>
<text x="100.1" y="68.7" transform="rotate(-90 100.1 68.7)">1</text>
<text x="179" y="69.6">1</text>
<text x="179" y="72.1">2</text>
<text x="39.9" y="82.3">1</text>
<text x="123.8" y="79.8">2</text>
<text x="136.5" y="82.3">1</text>
<text x="146.6" y="82.3">6</text>
<text x="24.1" y="84.8">1</text>
<text x="24.1" y="87.4">2</text>
<text x="32.3" y="84.8">2</text>
<text x="39.9" y="87.4">3</text>
<text x="49.3" y="87.7" transform="rotate(-90 49.3 87.7)">3</text>
<text x="52" y="89.9">2</text>
<text x="74.7" y="87.7" transform="rotate(-90 74.7 87.7)">3</text>
<text x="77.4" y="89.9">2</text>
<text x="100.1" y="87.7" transform="rotate(-90 100.1 87.7)">3</text>
<text x="102.8" y="89.9">2</text>
<text x="123.8" y="84.8">3</text>
<text x="146.6" y="87.4">5</text>
<text x="159.3" y="84.8">7</text>
<text x="49.3" y="94.1" transform="rotate(-90 49.3 94.1)">1</text>
<text x="74.7" y="94.1" transform="rotate(-90 74.7 94.1)">1</text>
<text x="100.1" y="94.1" transform="rotate(-90 100.1 94.1)">1</text>
<text x="39.9" y="107.7">1</text>
<text x="179" y="107.7">1</text>
<text x="24.1" y="110.2">1</text>
<text x="24.1" y="112.8">2</text>
<text x="32.3" y="110.2">2</text>
<text x="39.9" y="112.8">3</text>
<text x="49.3" y="113.1" transform="rotate(-90 49.3 113.1)">3</text>
<text x="74.7" y="113.1" transform="rotate(-90 74.7 113.1)">3</text>
<text x="100.1" y="113.1" transform="rotate(-90 100.1 113.1)">3</text>
<text x="179" y="110.2">2</text>
<text x="49.3" y="119.5" transform="rotate(-90 49.3 119.5)">1</text>
<text x="52" y="115.3">2</text>
<text x="74.7" y="119.5" transform="rotate(-90 74.7 119.5)">1</text>
<text x="77.4" y="115.3">2</text>
<text x="100.1" y="119.5" transform="rotate(-90 100.1 119.5)">1</text>
<text x="102.8" y="115.3">2</text>
<text x="123.8" y="117.9">2</text>
<text x="123.8" y="122.9">3</text>
<text x="136.5" y="120.4">1</text>
<text x="146.6" y="125.5">5</text>
<text x="146.6" y="120.4">6</text>
<text x="159.3" y="122.9">7</text>
<text x="24.1" y="135.6">1</text>
<text x="32.3" y="135.6">2</text>
<text x="39.9" y="133.1">1</text>
<text x="24.1" y="138.2">2</text>
<text x="39.9" y="138.2">3</text>
<text x="49.3" y="138.5" transform="rotate(-90 49.3 138.5)">3</text>
<text x="52" y="140.7">2</text>
<text x="74.7" y="138.5" transform="rotate(-90 74.7 138.5)">3</text>
<text x="77.4" y="140.7">2</text>
<text x="100.1" y="138.5" transform="rotate(-90 100.1 138.5)">3</text>
<text x="102.8" y="140.7">2</text>
<text x="49.3" y="144.9" transform="rotate(-90 49.3 144.9)">1</text>
<text x="74.7" y="144.9" transform="rotate(-90 74.7 144.9)">1</text>
<text x="100.1" y="144.9" transform="rotate(-90 100.1 144.9)">1</text>
<text x="22.2" y="216.9">10</text>
<text x="22.8" y="222">8</text>
<text x="22.8" y="219.5">9</text>
<text x="22.8" y="227.1">6</text>
<text x="22.8" y="224.5">7</text>
<text x="119.1" y="222.3" transform="rotate(-90 119.1 222.3)">8</text>
<text x="150.9" y="222.3" transform="rotate(-90 150.9 222.3)">8</text>
<text x="181.4" y="222.3" transform="rotate(-90 181.4 222.3)">8</text>
<text x="22.8" y="232.2">4</text>
<text x="22.8" y="229.6">5</text>
<text x="119.1" y="233.8" transform="rotate(-90 119.1 233.8)">4</text>
<text x="150.9" y="233.8" transform="rotate(-90 150.9 233.8)">4</text>
<text x="181.4" y="233.8" transform="rotate(-90 181.4 233.8)">4</text>
<text x="22.8" y="239.8">1</text>
<text x="22.8" y="237.2">2</text>
<text x="22.8" y="234.7">3</text>
</g>
<text font-size="1.8" fill="#0000c2" x="17.4" y="206.4">Power</text>
<g font-size="1.8" fill="#0f0f0f">
<text x="25.4" y="219.4">+12</text>
<text x="25.4" y="216.8">+12</text>
<text x="25.4" y="221.9">GND</text>
<text x="25.4" y="224.4">GND</text>
<text x="25.4" y="227">GND</text>
<text x="25.4" y="232.1">GND</text>
<text x="25.4" y="239.7">-12</text>
<text x="25.4" y="237.1">-12</text>
<text x="25.4" y="234.6">GND</text>
</g>
<text font-size="1.8" fill="#009600" x="25.4" y="229.5">GND</text>
</svg>
